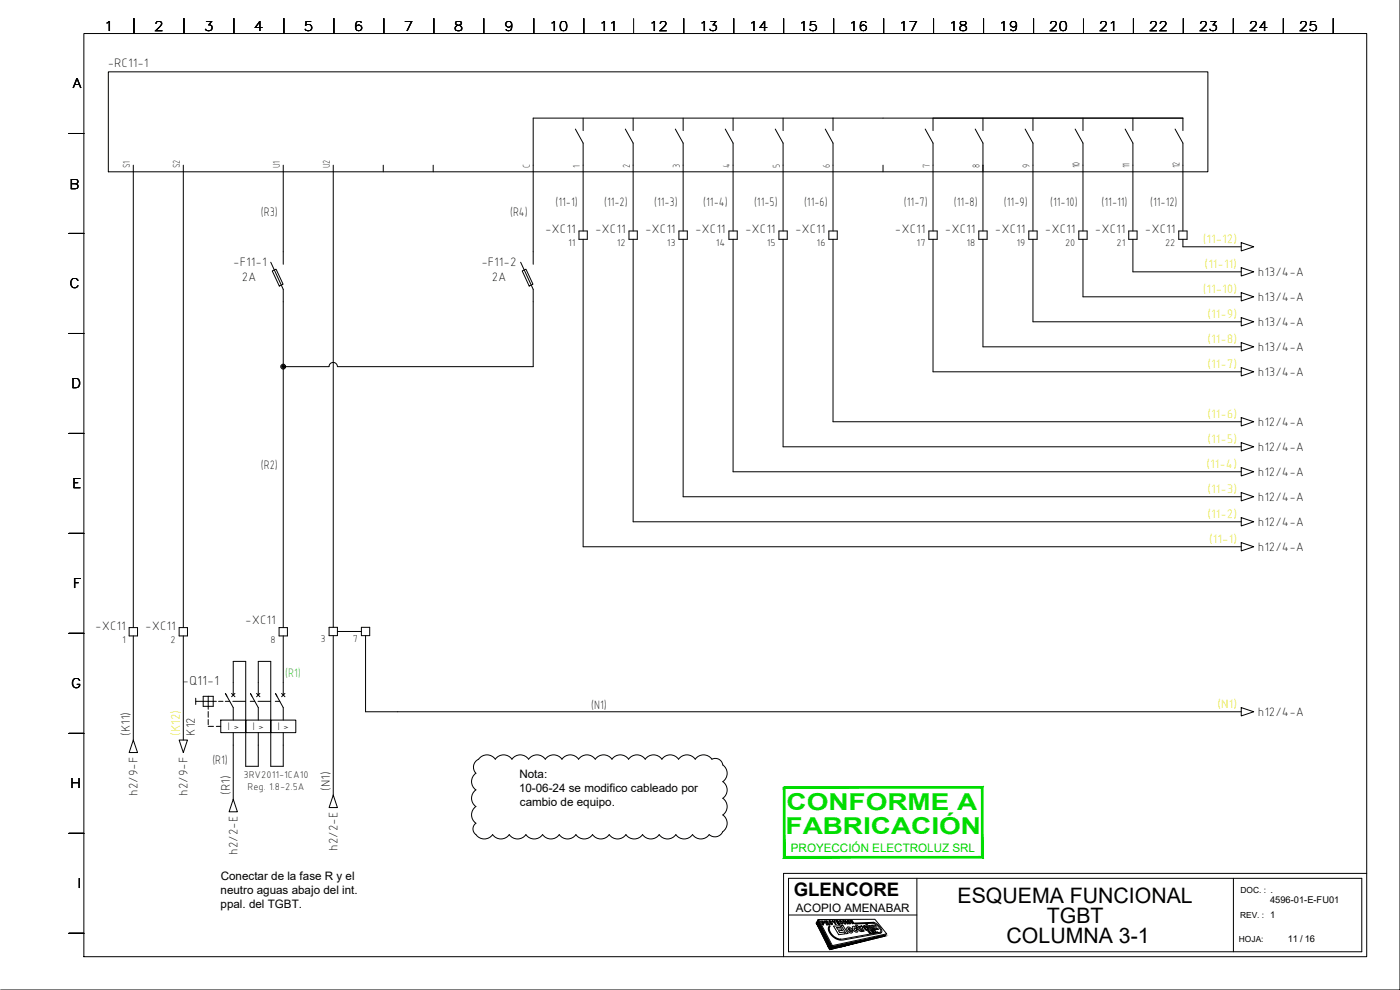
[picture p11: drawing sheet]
<svg xmlns="http://www.w3.org/2000/svg" width="420mm" height="297mm" viewBox="0 0 420 297" stroke-linecap="round" stroke-linejoin="round" font-family="sans-serif">
<g fill="none" stroke="#000" stroke-width=".3">
<path d="M25.2 10.1h385v276.9h-385zM40.2 5.6v4.5M55.2 5.6v4.5M70.2 5.6v4.5M85.2 5.6v4.5M100.2 5.6v4.5M115.2 5.6v4.5M130.2 5.6v4.5M145.2 5.6v4.5M160.2 5.6v4.5M175.2 5.6v4.5M190.2 5.6v4.5"/>
<path d="M205.2 5.6v4.5M220.2 5.6v4.5M235.2 5.6v4.5M250.2 5.6v4.5M265.2 5.6v4.5M280.2 5.6v4.5M295.2 5.6v4.5M310.2 5.6v4.5M325.2 5.6v4.5M340.2 5.6v4.5M355.2 5.6v4.5M370.2 5.6v4.5"/>
<path d="M385.2 5.6v4.5M400.2 5.6v4.5M420.2 .1v296.9h-420M32.5 21.6h330v29.9h-330zM172.7 38.7l2.3 4.2v26.4M175 35.4v3.8M187.7 38.7l2.3 4.2v26.4M190 35.4v3.8M202.7 38.7l2.3 4.2v26.4M205 35.4v3.8M217.7 38.7l2.3 4.2v26.4M220 35.4v3.8"/>
<path d="M232.7 38.7l2.3 4.2v26.4M235 35.4v3.8M247.7 38.7l2.3 4.2v26.4M250 35.4v3.8M277.7 38.7l2.3 4.2v26.4M280 35.4v3.8M292.7 38.7l2.3 4.2v26.4M295 35.4v3.8M307.7 38.7l2.3 4.2v26.4M310 35.4v3.8M322.7 38.7l2.3 4.2v26.4M325 35.4v3.8"/>
<path d="M337.7 38.7l2.3 4.2v26.4M340 35.4v3.8M352.7 38.7l2.3 4.2v26.4M355 39.2v-3.8h-195v43.9M20.7 40.1h4.5M40 49.6v138.7M55 49.6v138.7M85 49.6v29.7M100 49.6v138.6M115 49.6v1.9M130 49.6v1.9M265 49.6v1.9"/>
<path d="M20.7 70h4.5M81.3 78.7l3.7 8.1v101.5M156.3 78.7l3.7 8.1v23.2h-58.7a1.26 1.26 0 0 0-1.3-1.3 1.26 1.26 0 0 0-1.3 1.3h-13.7M173.8 69.3h2.5v2.5h-2.5zM175 71.8v92.2h197.5M188.8 69.3h2.5v2.5h-2.5zM190 71.8v84.8h182.5M203.8 69.3h2.5v2.5h-2.5zM205 71.8v77.2h167.5M218.8 69.3h2.5v2.5h-2.5zM220 71.8v69.7h152.5M233.8 69.3h2.5v2.5h-2.5z"/>
<path d="M235 71.8v62.3h137.5M248.8 69.3h2.5v2.5h-2.5zM250 71.8v54.7h122.5M278.8 69.3h2.5v2.5h-2.5zM280 71.8v39.8h92.5M293.8 69.3h2.4v2.5h-2.4zM295 71.8v32.3h77.5M308.8 69.3h2.5v2.5h-2.5zM310 71.8v24.7h62.5M323.8 69.3h2.5v2.5h-2.5zM325 71.8v17.3h47.5M338.8 69.3h2.4v2.5h-2.4z"/>
<path d="M340 71.8v9.8h32.5M353.8 69.3h2.5v2.5h-2.5zM355 71.8v2.2h17.5M372.5 72.8l3.8 1.2-3.8 1.3zM81.7 81.3l1.1-.5 2.2 4.5-1.2 .5zM156.7 81.3l1.1-.5 2.2 4.5-1.2 .5zM372.5 80.3l3.8 1.3-3.8 1.2zM372.5 87.8l3.8 1.3-3.8 1.2zM372.5 95.3l3.8 1.2-3.8 1.3zM20.7 100.1h4.5M372.5 102.8l3.8 1.3-3.8 1.2zM372.5 110.3l3.8 1.3-3.8 1.2z"/>
<path d="M20.7 130.1h4.5M372.5 125.3l3.8 1.2-3.8 1.3zM372.5 132.8l3.8 1.3-3.8 1.2zM372.5 140.3l3.8 1.2-3.8 1.3zM372.5 147.8l3.8 1.2-3.8 1.3zM372.5 155.3l3.8 1.3-3.8 1.2zM20.7 160h4.5M372.5 162.8l3.8 1.2-3.8 1.3zM20.7 190h4.5M38.8 188.3h2.5v2.5h-2.5zM40 190.8v31.2M53.8 188.3h2.5v2.5h-2.5z"/>
<path d="M55 190.8v31.2M83.8 188.3h2.5v2.5h-2.5zM85 190.8v17.8M98.8 188.2h2.5v2.5h-2.5zM100 190.7v47.9M101.3 189.5h7.2M108.5 188.2h2.5v2.5h-2.5zM109.7 190.7v22.9h262.8M58.7 210.4h6.2M58.7 209.5v1.9M61 208.9h3v3h-3zM62.5 217.9h1.6"/>
<path d="M62.5 208.9v3.9M62.5 213.5v1.7M62.5 215.9v1.6M64.9 217.9h1.4M65.6 210.4h1.3M66.3 216.1h7.4v3.7h-7.4zM67.6 210.4h1.4M68.1 208.9l-.5-.8 2.4 4.2v3.8M69.5 208.1l1 .9M69.9 210.4h3.8M70 208.6v-10.2h3.7v31.5h3.8v-10.1M70 219.8v20"/>
<path d="M70.5 208.1l-1 .9M73.7 216.1h7.6v3.7h-7.6zM75.1 210.4h1.4M75.6 208.9l-.4-.8 2.3 4.2v3.8M77 208.1l1 .9M77.4 210.4h3.8M77.5 208.6v-10.2h3.8v31.5h3.7v-10.1M78 208.1l-1 .9M81.3 216.1h7.5v3.7h-7.5zM82.6 210.4h1.4M83.1 208.9l-.4-.8 2.3 4.2v3.8M84.5 208.1l1 .9"/>
<path d="M85.5 208.1l-1 .9M372.5 212.3l3.8 1.3-3.8 1.2zM20.7 220.1h4.5M40 222l1.3 3.8h-2.5zM53.8 222h2.5l-1.3 3.8zM70 239.8l1.2 3.8h-2.5zM100 238.6l1.3 3.7h-2.5zM198.6 227.8a3.1 3.1 0 0 1 5 0 3 3 0 0 1 5 0 3 3 0 0 1 5 0 2.26 2.26 0 0 1 3.3 1.7 3 3 0 0 1 0 5 3 3 0 0 1 0 5 3 3 0 0 1 0 5 3 3 0 0 1 0 5 2.54 2.54 0 0 1-4.1 .9 3.1 3.1 0 0 1-5 0 3 3 0 0 1-5 0 3 3 0 0 1-5 0 3 3 0 0 1-5 0 3 3 0 0 1-4.9 0 3.1 3.1 0 0 1-5.1 0 3 3 0 0 1-5 0 3 3 0 0 1-5 0 3 3 0 0 1-5 0 3.1 3.1 0 0 1-5 0 3.1 3.1 0 0 1-5 0M198.6 227.8a3.1 3.1 0 0 0-5 0 3 3 0 0 0-5 0 3 3 0 0 0-5 0 3 3 0 0 0-5 0 3.1 3.1 0 0 0-5 0 3 3 0 0 0-5 0 3 3 0 0 0-5 0 3 3 0 0 0-5 0 3.1 3.1 0 0 0-5 0 3 3 0 0 0-5 0 3 3 0 0 0-5 0 2.62 2.62 0 0 0-.8 4.2 3.1 3.1 0 0 0 0 5 3 3 0 0 0 0 5 3 3 0 0 0 0 5 2.27 2.27 0 0 0 .4 3.8 3.1 3.1 0 0 0 4.6-.4M20.7 250h4.5M147.8 250.4a3.1 3.1 0 0 0 5 0 3 3 0 0 0 5 0M236.6 263.5h172.1v22.1h-172.1z"/>
<path d="M236.6 274.5h38.6M245.5 276l4 7.9-.6 .9-3.9-7.8zM245.7 275.9l16.9-.1 3.5 4.4-16.3 3.5zM246.3 276.3h.7a.4 .4 0 0 1 .3 .3 .4 .4 0 0 1-.1 .4h-.3l.3 .5h-.3zM246.6 276.5h.3l.1 .3h-.2zM248 276.4l.2 .2M248 276.4h-.2l.2 .4 .2-.2M248.1 276.3l.9 1.2h-.3l-.3-.4M248.1 276.3h-.7l.7 1.2h.3l-.3-.5h.2M248.3 277h.1M248.8 276.2l.8 .4 .2 .8-.8-.4zM249 276.4l.4 .4 .2 .5-.4-.4z"/>
<path d="M249.7 276.3l.7 .3-.1-.4h.3l.4 1.2h-.3zM250.2 277.9l1.9-.1 .3 .4-1.3 .1 .3 .5 1.1-.1 .3 .5-1.1 .1 .3 .5 1.3-.1 .3 .5-1.9 .2zM250.8 276.2h.7l.1 .2h-.4l.2 .3h.3l.1 .1-.3 .1 .2 .2h.4l.1 .3h-.7zM252.4 277.7h.6l1.5 2.4h-.5zM252.6 276.5l-.4-.4a.67 .67 0 0 0 0 .8 .67 .67 0 0 0 .7 .2l-.1-.2-.2 .2-.4-.7 .4 .1M253.6 276.2h.2l.7 1h-.2zM253.6 276.9v.2l-.5-.7h.4l-.4-.3a.67 .67 0 0 0 0 .8 .67 .67 0 0 0 .8 .2l-.3-.2M253.8 276.9h.1M254.2 278.3a1.17 1.17 0 0 1 1.6 .8l-1 .1 .5 .4 .6-.3-.1 .5a1.29 1.29 0 0 1-1.6-1.5zM254.4 276.1l.6 .4 .2 .7-.7-.3zM254.5 276.3l.5 .7zM254.6 278.6l.3-.1 .3 .3-.6 .1z"/>
<path d="M255.1 276.2l.8 .5-.4-.5h.2l.6 .9-.7-.5 .4 .5-.2 .1zM256.7 278.6l-.3-.2a.68 .68 0 0 0 .7 .9l-.1-.4M257.2 278.5l-.6-.5-.6-.1a1.08 1.08 0 0 0 .2 1.3 1.08 1.08 0 0 0 1.3 .2l-.1-.6M257.2 278.6h-.4M257.4 278.9h-.4M258 279.2l.6 .3M258.3 279.1l.5 .4h-.2M258.3 279.1l-.6-1.2-.5-.4-.4 .1 .3 .4h-.2l1.1 1.3M258.4 278h.1M258.6 277.8l-.2 .3-.5-.2 1.1 1.5h.4l-.6-.9 .2-.2M258.6 277.8h.1M258.7 277.8l.3 .5"/>
<path d="M259 278.3h.1M259.2 277.8a1.22 1.22 0 0 1 1.4 1.4 1.22 1.22 0 0 1-1.4-1.4zM259.5 278l.8 .4a.34 .34 0 0 1 0 .6 .34 .34 0 0 1-.5-.3l-.3-.3zM259.9 277.3l.3-.1 1.3 1.9-.3 .1zM260.5 279.3h.4l.1 .2-.2 .1 .4 .1 .2 .5-.4-.1-.1-.2h.3l-.4-.2zM260.8 279.3h.1M260.8 277.7h.3l1 1-.7-1 .3-.1 1 1.4-.4-.2-.1 .2h-.3zM261.5 280l.2 .1zM261.5 279.2a.4 .4 0 0 1 .4 0 .4 .4 0 0 1 .2 .4l.5 .4-.5-.3 .1 .3-.1 .1zM261.9 277.6h.8l.2 .2 .1 .8 .4-.1 .2 .3-.8 .1-.2-1h-.5zM261.9 279.3h-.3l.2 .3 .1-.3M262.3 279.1l1.1 .7-.4 .1z"/>
<path d="M262.5 279.8l.2 .1zM263.3 279.7l.2 .1zM264.2 279.7a1.96 1.96 0 0 0-1.2-2.2l-.9-.5-5.5 .2-.1-.2 5.6-.3a3.5 3.5 0 0 1 2.5 2.9l-.1 .2M264.2 279.7l-11.9 2.1M264.5 279.8l-11.4 2.2a4 4 0 0 1-4.5-3.7l.3-.6 .3 .1a2.8 2.8 0 0 0 1.6 3.5l1.5 .5M275.2 263.5v22.1M370.2 263.5v22.1M410.2 262.1h-175v24.9M20.7 280h4.5M249.8 284.1l16.1-3.5-.4 .3-16.2 4zM252.3 281.8h.1"/>
<circle cx="85" cy="110" r=".73"/>
<circle cx="85" cy="110" r=".46"/>
<circle cx="85" cy="110" r=".22"/>
</g>
<g fill="#000" stroke="#000" stroke-width=".3">
<path d="M245.5 276l.5 1h-1zM248.5 284.1h.9l-.5 .7zM249.8 284.1l-.5 .7zM249.8 284.1h2.8l-3.2 .7zM264.3 280.9l1.6-.3-.4 .3z"/>
<path d="M245 277l4.5 6.9-3.5-6.9zM245 277l4.5 6.9h-1z"/>
<path d="M248.5 283.9h1zM248.5 283.9l.9 .2z"/>
<path d="M252.6 284.1l12.9-3.2h-1.2zM249.8 284.1l14.5-3.2-11.7 3.2z"/>
</g>
<path d="M235.4 236v.5l59.6-.5zM235.4 236.5l59.6-.5-.5 .5zM294.5 236.5l.5 21v-21.5zM294.5 236.5l.5 21-.5-.5zM235.1 257.5h59.9l-.5-.5zM235.1 257.5l.5-.5h58.9zM235.1 236.2v21.3l.5-.5zM235.1 236.2h.5v20.8z" fill="#0d0" stroke="#0d0" stroke-width=".3"/>
<g font-size="7" fill="#0d0">
<text x="236.1" y="243.1">CONFORME A</text>
<text x="235.8" y="250.2">FABRICACIÓN</text>
</g>
<g font-size="6.4">
<text x="287.4" y="270.9">ESQUEMA FUNCIONAL</text>
<text x="314.2" y="276.9">TGBT</text>
<text x="302.1" y="282.9">COLUMNA 3-1</text>
</g>
<text font-size="5.6" x="238.2" y="268.9">GLENCORE</text>
<text font-size="4.1" x="54.7" y="205.6">-Q11-1</text>
<g font-size="4">
<text x="31.2" y="9.3">1</text>
<text x="46.2" y="9.3">2</text>
<text x="61.2" y="9.3">3</text>
<text x="76.2" y="9.3">4</text>
<text x="91.2" y="9.3">5</text>
<text x="106.2" y="9.3">6</text>
<text x="121.2" y="9.3">7</text>
<text x="136.2" y="9.3">8</text>
<text x="151.2" y="9.3">9</text>
<text x="164.8" y="9.3">10</text>
<text x="179.8" y="9.3">11</text>
<text x="194.8" y="9.3">12</text>
<text x="209.8" y="9.3">13</text>
<text x="224.8" y="9.3">14</text>
<text x="239.8" y="9.3">15</text>
<text x="254.8" y="9.3">16</text>
<text x="269.8" y="9.3">17</text>
<text x="284.8" y="9.3">18</text>
<text x="299.8" y="9.3">19</text>
<text x="314.8" y="9.3">20</text>
<text x="329.8" y="9.3">21</text>
<text x="344.8" y="9.3">22</text>
<text x="359.8" y="9.3">23</text>
<text x="374.8" y="9.3">24</text>
<text x="389.8" y="9.3">25</text>
<text x="21.8" y="26.6">A</text>
<text x="20.8" y="56.6">B</text>
<text x="20.8" y="86.6">C</text>
<text x="21.4" y="116.6">D</text>
<text x="21.7" y="146.5">E</text>
<text x="21.8" y="176.6">F</text>
<text x="21.4" y="206.6">G</text>
<text x="21.1" y="236.5">H</text>
<text x="23.2" y="266.5">I</text>
</g>
<g font-size="3.9">
<text x="32.3" y="20.2">-RC11-1</text>
<text x="78.3" y="64.8">(R3)</text>
<text x="153.1" y="64.8">(R4)</text>
<text x="166.8" y="61.7">(11-1)</text>
<text x="181.3" y="61.7">(11-2)</text>
<text x="196.3" y="61.7">(11-3)</text>
<text x="211.1" y="61.7">(11-4)</text>
<text x="226.3" y="61.7">(11-5)</text>
<text x="241.3" y="61.7">(11-6)</text>
<text x="271.3" y="61.7">(11-7)</text>
<text x="286.3" y="61.7">(11-8)</text>
<text x="301.3" y="61.7">(11-9)</text>
<text x="315.2" y="61.7">(11-10)</text>
<text x="330.6" y="61.7">(11-11)</text>
<text x="345.2" y="61.7">(11-12)</text>
<text x="163.6" y="70">-XC11</text>
<text x="178.6" y="70">-XC11</text>
<text x="193.6" y="70">-XC11</text>
<text x="208.6" y="70">-XC11</text>
<text x="223.6" y="70">-XC11</text>
<text x="238.6" y="70">-XC11</text>
<text x="268.6" y="70">-XC11</text>
<text x="283.6" y="70">-XC11</text>
<text x="298.6" y="70">-XC11</text>
<text x="313.6" y="70">-XC11</text>
<text x="328.6" y="70">-XC11</text>
<text x="343.6" y="70">-XC11</text>
<text x="70" y="79.8">-F11-1</text>
<text x="144.5" y="79.8">-F11-2</text>
<text x="377.5" y="82.8">h13/4-A</text>
<text x="72.6" y="84.4">2A</text>
<text x="147.6" y="84.4">2A</text>
<text x="377.5" y="90.3">h13/4-A</text>
<text x="377.5" y="97.8">h13/4-A</text>
<text x="377.5" y="105.3">h13/4-A</text>
<text x="377.5" y="112.8">h13/4-A</text>
<text x="377.5" y="127.8">h12/4-A</text>
<text x="377.5" y="135.3">h12/4-A</text>
<text x="78.3" y="140.7">(R2)</text>
<text x="377.5" y="142.8">h12/4-A</text>
<text x="377.5" y="150.3">h12/4-A</text>
<text x="377.5" y="157.8">h12/4-A</text>
<text x="377.5" y="165.3">h12/4-A</text>
<text x="28.6" y="189">-XC11</text>
<text x="43.6" y="189">-XC11</text>
<text x="73.6" y="187.3">-XC11</text>
<text x="177.4" y="212.8">(N1)</text>
<text x="377.5" y="214.8">h12/4-A</text>
<text x="39" y="220.8" transform="rotate(-90 39 220.8)">(K11)</text>
<text x="58.5" y="220.8" transform="rotate(-90 58.5 220.8)">K12</text>
<text x="63.7" y="229.1">(R1)</text>
<text x="41.3" y="238.7" transform="rotate(-90 41.3 238.7)">h2/9-F</text>
<text x="56.3" y="238.7" transform="rotate(-90 56.3 238.7)">h2/9-F</text>
<text x="69" y="238.6" transform="rotate(-90 69 238.6)">(R1)</text>
<text x="99" y="237.3" transform="rotate(-90 99 237.3)">(N1)</text>
<text x="71.2" y="256.5" transform="rotate(-90 71.2 256.5)">h2/2-E</text>
<text x="101.3" y="255.2" transform="rotate(-90 101.3 255.2)">h2/2-E</text>
</g>
<g font-size="3.9" fill="#dd0">
<text x="361" y="73.1">(11-12)</text>
<text x="361.5" y="80.5">(11-11)</text>
<text x="361" y="88.1">(11-10)</text>
<text x="362.4" y="95.6">(11-9)</text>
<text x="362.4" y="103">(11-8)</text>
<text x="362.4" y="110.6">(11-7)</text>
<text x="362.4" y="125.5">(11-6)</text>
<text x="362.4" y="133.1">(11-5)</text>
<text x="362.1" y="140.6">(11-4)</text>
<text x="362.4" y="148">(11-3)</text>
<text x="362.4" y="155.6">(11-2)</text>
<text x="362.9" y="163.1">(11-1)</text>
<text x="365.4" y="212.5">(N1)</text>
<text x="54" y="220.8" transform="rotate(-90 54 220.8)">(K12)</text>
</g>
<text font-size="3.9" fill="#2eb800" x="85.6" y="203.2">(R1)</text>
<g font-size="3.5">
<text x="68.3" y="219.1">I &gt;</text>
<text x="75.8" y="219">I &gt;</text>
<text x="83.3" y="219">I &gt;</text>
<text x="155.9" y="233.5">Nota:</text>
<text x="155.8" y="237.7">10-06-24 se modifico cableado por</text>
<text x="156" y="241.9">cambio de equipo.</text>
<text x="66.3" y="264">Conectar de la fase R y el</text>
<text x="66.2" y="268.1">neutro aguas abajo del int.</text>
<text x="66.2" y="272.4">ppal. del TGBT.</text>
<text x="238.8" y="273.6">ACOPIO AMENABAR</text>
</g>
<text font-size="3.5" fill="#0d0" x="237.3" y="255.7">PROYECCIÓN ELECTROLUZ SRL</text>
<g font-size="3.1">
<text x="39" y="50.6" transform="rotate(-90 39 50.6)">S1</text>
<text x="54" y="50.6" transform="rotate(-90 54 50.6)">S2</text>
<text x="84" y="50.6" transform="rotate(-90 84 50.6)">U1</text>
<text x="99" y="50.6" transform="rotate(-90 99 50.6)">U2</text>
<text x="159" y="50.6" transform="rotate(-90 159 50.6)">C</text>
<text x="174" y="50.6" transform="rotate(-90 174 50.6)">1</text>
<text x="189" y="50.6" transform="rotate(-90 189 50.6)">2</text>
<text x="204" y="50.6" transform="rotate(-90 204 50.6)">3</text>
<text x="219" y="50.6" transform="rotate(-90 219 50.6)">4</text>
<text x="234" y="50.6" transform="rotate(-90 234 50.6)">5</text>
<text x="249" y="50.6" transform="rotate(-90 249 50.6)">6</text>
<text x="279" y="50.6" transform="rotate(-90 279 50.6)">7</text>
<text x="294" y="50.6" transform="rotate(-90 294 50.6)">8</text>
<text x="309" y="50.6" transform="rotate(-90 309 50.6)">9</text>
<text x="324" y="50.6" transform="rotate(-90 324 50.6)">10</text>
<text x="339" y="50.6" transform="rotate(-90 339 50.6)">11</text>
<text x="354" y="50.6" transform="rotate(-90 354 50.6)">12</text>
<text x="170.5" y="73.8">11</text>
<text x="185.1" y="73.8">12</text>
<text x="200.1" y="73.8">13</text>
<text x="214.9" y="73.8">14</text>
<text x="230.1" y="73.8">15</text>
<text x="245.1" y="73.8">16</text>
<text x="275.1" y="73.8">17</text>
<text x="290.1" y="73.8">18</text>
<text x="305.1" y="73.8">19</text>
<text x="319.6" y="73.8">20</text>
<text x="335.1" y="73.8">21</text>
<text x="349.7" y="73.8">22</text>
<text x="36.7" y="192.8">1</text>
<text x="51.2" y="192.8">2</text>
<text x="81.2" y="192.8">8</text>
<text x="96.2" y="192.7">3</text>
<text x="105.9" y="192.7">7</text>
<text x="73.1" y="233.3">3RV2011-1CA10</text>
<text x="74.3" y="236.9">Reg. 1.8-2.5A</text>
</g>
<g font-size="2.8">
<text x="381.2" y="271">4596-01-E-FU01</text>
<text x="386.5" y="282.7">11 / 16</text>
</g>
<g font-size="2.5">
<text x="372.3" y="268.1">DOC. : .</text>
<text x="372.2" y="275.6">REV. : 1</text>
<text x="371.8" y="282.6">HOJA:</text>
</g>
</svg>
